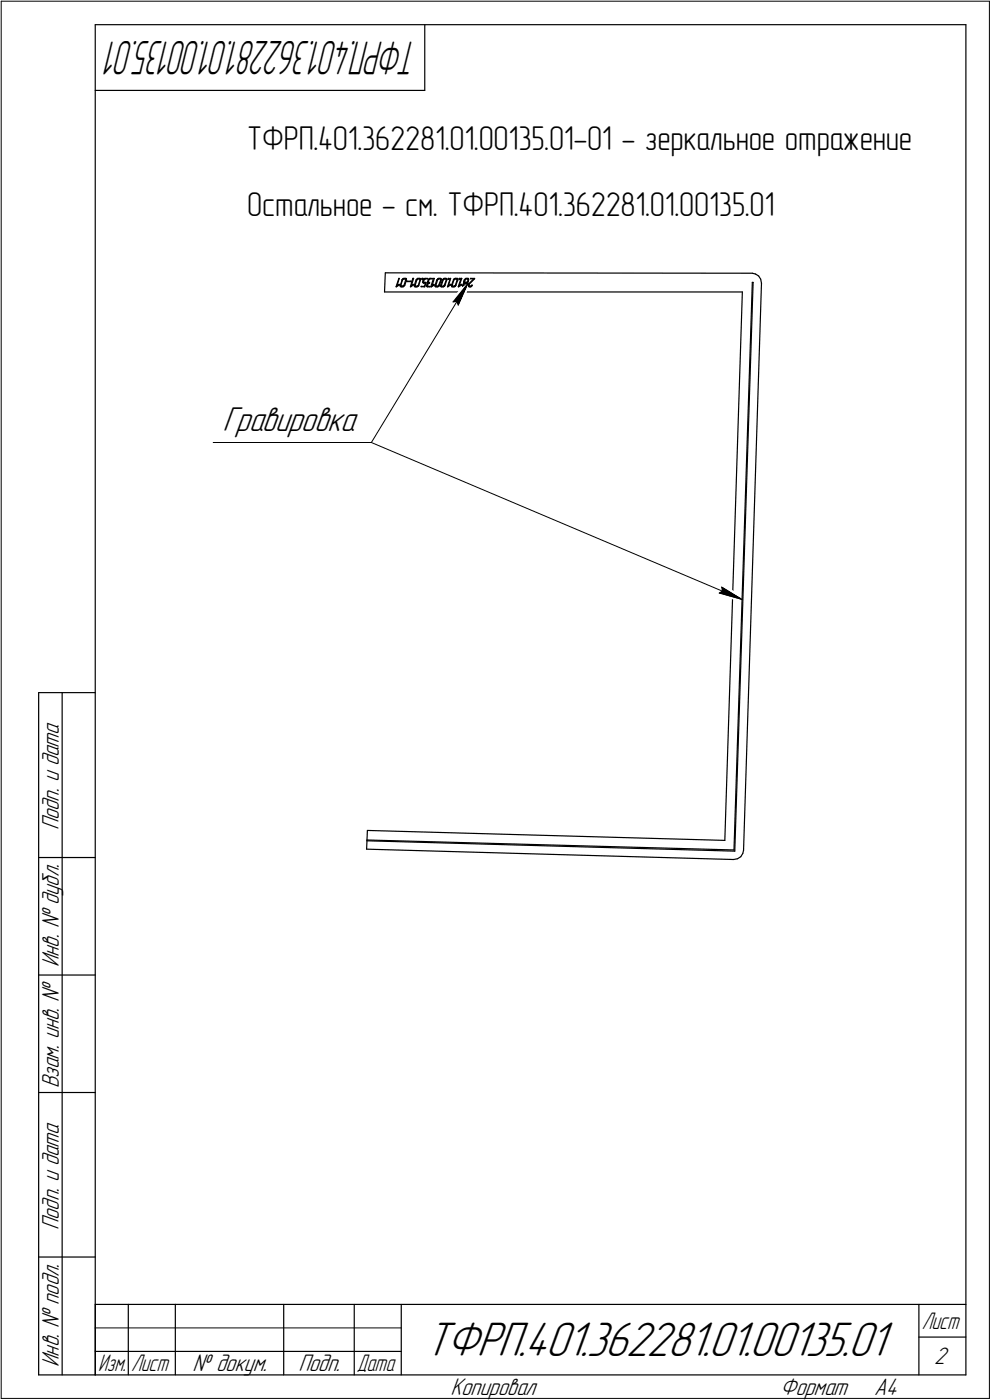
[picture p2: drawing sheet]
<svg xmlns="http://www.w3.org/2000/svg" width="211mm" height="298mm" viewBox="0 0 211 298" stroke-linecap="round" stroke-linejoin="round" font-family="sans-serif">
<g fill="none" stroke="#000" stroke-width=".25">
<path d="M20.2 5.2v287.1zM20.2 5.2h185zM20.2 19.2h70.1zM90.3 5.2v14zM205.2 5.2v287.1zM81.9 58l78 .1zM81.9 58l-.2 4.1zM84.8 59.2l-.6 1.8zM84.8 59.2h.1M84.8 59.2l-.5 1.6zM85.4 59.5l-.3 1.1zM85.4 59.5h.1"/>
<path d="M85.4 59.4h.1zM85.5 59.5l-.3 1.1zM85.5 59.5l.1-.1zM85.5 59.4l.1-.1zM85.6 59.4h.1zM85.6 59.3l.2-.1zM85.7 59.4l.1-.1zM85.8 59.3h.1M85.8 59.2h.1M85.9 59.3h.1M85.9 59.2h.1M86 59.3h.1"/>
<path d="M85.9 59.2h.2zM86.1 59.3h.1M86.1 59.2h.1M86.2 59.5l-.3 1.1zM86.2 59.3h.1M86.2 59.4h.1M86.2 59.2h.1M86.3 59.2l.1 .1zM86.4 59.3h.1M86.4 59.4h.1M86.4 59.5l-.4 1.1zM86.4 59.9h.1"/>
<path d="M86.4 59.8h.1M86.4 59.9h.9zM86.5 59.8h.8zM87.3 59.8h.1M87.3 59.9l.1-.1zM87.7 59.2l-.5 1.8zM87.7 59.2h.1M87.8 59.2h.1M87.9 59.2l-.5 1.6zM88.4 59.5l.1-.1zM88.4 59.5l-.3 1.1zM88.5 59.4h.1z"/>
<path d="M88.6 59.5l-.4 1.1zM88.6 59.4v-.1zM88.6 59.5h.1M88.6 59.4h.1M88.6 59.3l.1-.1zM88.6 59.4h.1zM88.7 59.2h.1M88.7 59.4l.1-.1zM88.8 59.2h.2zM88.8 59.3h.1M88.9 59.3h.2zM89.1 59.2h.1"/>
<path d="M89.1 59.3h.1M89.2 59.2h.1M89.2 59.3v.1zM89.2 59.5l-.3 1.1zM89.2 59.2l.1 .1zM89.2 59.4h.1M89.3 59.3l.1 .1zM89.3 59.5l-.3 1.1zM89.4 59.4h.1M89.4 59.4l-.1 .1zM89.7 59.4h.1M89.7 59.3h.1"/>
<path d="M89.7 59.2h.1M89.8 59.4h.1M89.8 60h.1M89.8 59.8v.1zM89.8 59.3h.1M89.8 59.2h.1M89.9 59.5l.1-.1zM89.9 59.5l-.1 .3zM89.9 59.2l-.1 .1zM90 59.4h.1zM90 59.8h.1M90 59.9h.1"/>
<path d="M90.1 59.4l.1-.1zM90.1 59.5l-.1 .3zM90.2 59.4h.1M90.1 59.4h.1M90.2 59.3l.1-.1zM90.3 59.2h.1M90.3 59.4h-.1zM90.3 59.3h.1M90.3 59.2h.2zM90.4 59.3h.1M90.4 59.3h.4zM90.5 59.2h.3z"/>
<path d="M90.8 59.3h.1M90.8 59.2h.1M90.8 60h.1M90.8 59.9h.1M90.8 59.9l.1-.1zM91 59.8h.1M91 59.9h.1M91 59.5l-.1 .3zM91 59.5h.1M91 59.4h.1zM91.1 59.5l.1-.1zM91.1 59.4l.1-.1z"/>
<path d="M91.1 59.5l-.1 .3zM91.2 59.3l.1-.1zM91.3 59.2h.1zM91.3 59.4h-.1zM91.4 59.3h.1M91.4 59.3l-.1 .1zM91.4 59.2h.1M91.4 59.3h.4zM91.5 59.2h.4zM91.9 59.3h.1M91.9 59.2h.1M92.1 59.2h.1"/>
<path d="M92.1 59.2l-.6 1.8zM92.2 59.2h.1M92.3 59.2l-.5 1.6zM92.8 59.5l.1-.1zM92.8 59.5l-.3 1.1zM92.9 59.4h.1zM93 59.4v-.1zM93 59.5h.1M93 59.4h.1M93 59.5l-.4 1.1zM93 59.3l.1-.1zM93 59.4h.1z"/>
<path d="M93.1 59.2h.1M93.1 59.4h.1M93.1 59.3h.1M93.2 59.2h.2zM93.2 59.3h.1M93.3 59.3h.2zM93.5 59.2h.1M93.5 59.3h.1M93.6 59.3v.1zM93.6 59.2h.1M93.6 59.5l-.4 1.1zM93.6 59.4h.1"/>
<path d="M93.6 59.2l.1 .1zM93.7 59.5l-.3 1.1zM93.7 59.3h.1M93.7 59.4h.1zM93.8 59.4l-.1 .1zM94 59.5l.1-.1zM94 59.5l-.4 1.1zM94.1 59.4h.1M94.1 59.4l.1-.1zM94.1 59.5l-.3 1.1zM94.1 59.5h.1M94.2 59.4h.1z"/>
<path d="M94.2 59.3l.1-.1zM94.3 59.4h.1M94.3 59.3h.1M94.3 59.2h.1M94.4 59.3h.1M94.4 59.2h.2zM94.5 59.3h.2zM94.7 59.2h.1M94.7 59.3h.1M94.7 59.3l.1 .1zM94.8 59.5l-.4 1.1zM94.8 59.4h.1"/>
<path d="M94.8 59.2l.1 .1zM94.9 59.3h.1M94.9 59.4h.1zM94.9 59.5l.1-.1zM94.9 59.5l-.3 1.1zM95.3 59.4h.1M95.2 59.4h.1M95.2 59.3h.1M95.2 59.2h.1M95.4 59.4h.1M95.3 59.2h.1M95.4 59.3h.1"/>
<path d="M95.4 59.2h.1M95.7 59.2h.1M95.7 59.2l-.6 1.8zM95.8 59.2l-.6 1.6zM96.4 59.5l-.5 1.1zM96.4 59.5h.1M96.4 59.4h.1M96.4 59.5l.1-.1zM96.4 59.5l-.3 1.1zM96.4 59.4l.1-.1zM96.5 59.4h.1zM96.5 59.3l.2-.1z"/>
<path d="M96.6 59.4l.1-.1zM96.7 59.3h.1M96.7 59.2h.1M96.8 59.3h.1M96.8 59.2h.1M96.9 59.2h.1zM96.9 59.3h.1M97 59.2h.1M97 59.3l.1 .1zM97.1 59.2h.1M97.1 59.4h.1M97.1 59.5l-.3 1.1z"/>
<path d="M97.2 59.2h.1M97.2 59.3l.1 .1zM97.3 59.4h.1M97.3 59.5l-.4 1.1zM97.5 59.3l.1-.1zM97.6 59.3h.1M97.7 59.4h.1M97.6 59.4h.1M97.6 59.2h.1M97.8 59.3h.1M97.7 59.3h.1M97.7 59.2h.1"/>
<path d="M97.8 59.2h.1M98 59.2l-.6 1.8zM98 59.2h.1M98.1 59.2l-.6 1.6zM98.6 60h.1M98.6 59.9h.1M98.6 59.5v.3zM98.6 59.5l.1-.1zM98.7 60h.1M98.7 59.9h.1M98.7 59.4h.1zM98.8 59.5h.1"/>
<path d="M98.8 59.4h.1M98.8 59.5l-.1 .3zM98.8 59.4l.1-.1zM98.9 59.4h.1M98.9 59.4l.1-.1zM98.9 59.3l.1-.1zM99 59.3h.1M99 59.2h.1M99.1 59.3h.1M99.1 59.2h.1M99.1 59.2h.2zM99.1 59.3h.2z"/>
<path d="M99.3 59.3h.1M99.3 59.9h.1M99.3 59.9l-.1 .1zM99.3 59.2h.1M99.4 59.9h.1M99.4 59.3h.1M99.4 59.4h.1zM99.4 59.8l-.1 .1zM99.4 59.2h.1M99.5 59.8h.1M99.5 59.9h-.1zM99.5 59.4h.1"/>
<path d="M99.5 59.5l-.1 .3zM99.5 59.2l.1 .1zM99.6 59.3h.1M99.6 59.4h.1M99.6 59.5l-.1 .3zM100 59.3h.1M100 59.3h.7zM100 59.2h.1M100.1 59.2h.7zM100.7 59.3l-1 1zM100.8 59.2h.1M159.9 58.1l.6 .2z"/>
<path d="M160.5 58.3l.7 .4zM161.2 58.7l.4 .7zM161.6 59.4l.2 .8zM81.7 62.1h76zM84.2 61h.1M84.2 61l.6-.4zM84.3 60.8l.5-.3zM84.8 60.6v-.1zM84.8 60.5h.1M85 60.8l.1 .1zM85 60.8h.1M85 60.7l.1-.1z"/>
<path d="M85.1 60.9l.1 .1zM85.3 60.8h.1M85.3 61h.1M85.2 60.8h.1M85.2 60.7h.1M85.3 60.9h.1M85.3 60.9h.2zM85.4 61h.2zM85.6 60.9h.1M85.7 60.8h.1M85.6 60.8h.1M85.7 61h.1"/>
<path d="M85.9 60.7h.1M85.8 60.7l-.1 .1zM85.8 60.9l-.1 .1zM85.9 60.6h.1M85.9 60.8l-.1 .1zM85.9 60.7v.1zM86 60.6l-.1 .1zM87.3 61h.1M87.3 61l.5-.4zM87.7 60.5h.1M87.7 60.5l-.3 .3zM87.8 60.5h.1"/>
<path d="M88.1 60.9v.1zM88.1 60.9h.1M88.1 60.8h.1M88.1 60.7h.1M88.2 61h.1M88.2 60.8l.1 .1zM88.3 61h.1M88.2 60.8h.1M88.2 60.7h.1M88.4 60.9h.1M88.3 61h.2zM88.6 61h.1"/>
<path d="M88.6 60.9h.1M88.6 61l.2-.1zM88.7 60.8h.1M88.6 60.8v.1zM88.8 60.7l-.1 .1zM88.9 60.8l-.1 .1zM88.9 60.6l-.1 .1zM89 60.6h.1M89 60.7l-.1 .1zM89.5 61h.1M89.5 60.9h.1M89.5 61h.7z"/>
<path d="M89.6 60.9h.6zM89.8 60l.1 .1zM89.9 60.1l.1 .1zM90.1 60.2h.1M90 60h.1M90.1 60h.1M90.1 60.2h.3zM90.3 61h.1M90.2 60h.3zM90.4 60.2l-.2 .7zM90.5 60.1l-.2 .9zM90.5 60h.1"/>
<path d="M90.7 60.9l.1 .1zM90.7 60.9h.1M90.7 60.8h.1M90.7 60.7h.1M90.8 61h.1M90.8 60.5l-.1 .1zM90.8 60.7h.1M90.8 60.4h.1M90.8 60.3h.1M90.9 61h.1M90.8 60.3l.1-.1zM90.8 60.5v.1z"/>
<path d="M90.8 60.8l.1 .1zM90.8 60.6v.1zM90.8 60l.1 .1zM90.9 60.2h.1M90.9 60.9h.1M90.9 60.4l-.1 .1zM90.9 60.1l.1 .1zM90.9 61h.3zM91 60h.1M91 60.9h.3zM91 60.3l-.1 .1zM91.2 60.2h.1"/>
<path d="M91.1 60.2l-.1 .1zM91.1 60h.1M91.3 61h.1M91.3 60h.1M91.3 60.2h.1M91.3 60.1h.1M91.3 60.9h.1M91.6 61h.1M91.7 61h.1M91.7 61l.5-.4zM92.1 60.5h.1M92.1 60.5l-.3 .3z"/>
<path d="M92.2 60.5h.1M92.5 60.9h.1M92.5 60.8h.1M92.5 60.7h.1M92.5 60.9v.1zM92.6 61h.1M92.6 60.7h.1M92.5 60.7l.1-.1zM92.6 60.8l.1 .1zM92.7 61h.1M92.6 60.8h.1M92.8 60.9h.1"/>
<path d="M92.7 61h.2zM93 61h.1M93 60.9h.1M93 61l.2-.1zM93.1 60.8h.1M93 60.8v.1zM93.2 60.6h.1M93.2 60.7l-.1 .1zM93.3 60.7h.1M93.3 60.8l-.1 .1zM93.4 60.6l-.1 .1zM93.6 60.9h.1"/>
<path d="M93.6 60.8h.1M93.6 60.7h.1M93.6 60.9l.1 .1zM93.8 60.7h.1M93.7 60.7l.1-.1zM93.8 61h.1M93.8 60.8l.1 .1zM93.8 60.8h.1M93.9 61h.1M94 60.9h.1M93.9 61h.2zM94.1 60.9h.1"/>
<path d="M94.1 61h.1M94.2 61h.1M94.3 60.8h.1M94.2 60.8l-.1 .1zM94.2 61l.2-.1zM94.4 60.6h.1M94.4 60.7l-.1 .1zM94.5 60.7h.1M94.5 60.8l-.1 .1zM94.6 60.6l-.1 .1zM95.2 61h.1M95.2 61l.5-.4z"/>
<path d="M95.2 60.8l.5-.3zM95.7 60.5h.1M95.8 60.5l-.1 .1zM95.8 60.5h.1M95.9 60.8l.1 .1zM95.9 60.8h.1M95.9 60.7h.1M96.1 61h.1M96 61h.1M96.2 60.8h.1M96.1 60.8h.1M96.1 60.7h.1"/>
<path d="M96.1 61h.2zM96.3 60.9h.1M96.2 60.9h.1M96.3 60.9h.1zM96.3 61h.1M96.4 61h.1M96.5 60.9h.1M96.4 61h.2zM96.6 60.8h.1M96.5 60.8h.1M96.8 60.7h.1M96.7 60.7l-.1 .1z"/>
<path d="M96.7 60.9l-.1 .1zM96.8 60.8l-.1 .1zM96.8 60.6h.1M96.9 60.6h.1M96.9 60.7l-.1 .1zM97.5 61h.1M97.5 61l.5-.4zM97.5 60.8l.5-.3zM98 60.5h.1M98.3 60.7h.1M98.3 60.8l.1 .1zM98.4 60.5v.1z"/>
<path d="M98.4 60.9l.1 .1zM98.4 60.5l.1-.1zM98.4 60.6l-.1 .1zM98.6 60.8h.1M98.6 61h.1M98.5 60.8h.1M98.5 60.7h.1M98.5 60.4h.1M98.5 60.3h.1M98.6 60.8v.1zM98.6 60.5h.1M98.6 60.4h.1"/>
<path d="M98.6 60.1h.1M98.6 60.5l-.1 .1zM98.6 60.3v-.1zM98.7 60.9h.1M98.6 60.4l.1-.1zM98.6 60.2h.1M98.7 61h.1M98.7 60.3h.1M98.7 60.2h.1M98.8 60h.1M98.9 60.8h.1M98.8 60.8l-.1 .1z"/>
<path d="M98.8 60.2h.1M98.9 60h.1M98.9 61h.1M98.9 60.2h.1M99 60.2l.1 .1zM99.1 60h.1M99 60.7l-.1 .1zM99 60.9l-.1 .1zM99.1 60.3h.1M99.1 60.4h.1M99.1 60.8l-.1 .1zM99.1 60.6l-.1 .1z"/>
<path d="M99.1 60.5v.1zM99.1 60.6h.1M99.1 60.7v.1zM99.2 60h.1M99.1 60.2l.1 .1zM99.2 60.5l-.1 .1zM99.2 60.3h.1M99.2 60.4h.1M99.2 60.1l-.1 .1zM99.4 60h.1M99.3 60l-.1 .1zM99.5 60.8l.1 .1z"/>
<path d="M99.5 60.6v.2zM99.5 60.6h.1M99.5 60.5h.1M99.6 60.6l.1 .1zM99.6 60.9l.1 .1zM99.6 60.5h.1M99.6 60.4l.1-.1zM99.7 60.5l-.1 .1zM99.7 60.7h.1M99.7 61h.1M99.7 60.8h.1M99.7 60.5v-.1z"/>
<path d="M99.7 60.5h.1M99.7 60.4l1.1-1.1zM99.8 61h.1M99.7 60.9h.1M99.9 61h.1M99.8 60.9h.1M100 61h.1M99.9 60.9h.1M100.1 61h.1M100 60.9l.1-.1zM100.1 60.8l.1-.1zM100.2 60.9l-.1 .1z"/>
<path d="M100.2 60.7v-.1zM100.2 60.6h.1M100.2 60.8v.1zM100.3 60.7h.1M100.3 60.7l-.1 .1zM157.7 62.1l-3.7 116.5zM159.9 60l-3.9 120.7zM159.9 60h.1zM160 60l-3.9 120.9zM161.8 60.2l-3.8 120.6zM8.2 147.2v145.1zM8.2 147.2h12z"/>
<path d="M13.2 147.2v145.1zM78 178.6l78 2.1zM78 178.7l78.1 2.2zM78 178.6v.1zM78 178.7l-.1 1.8zM78.1 176.5l75.9 2.1zM78.1 176.5l-.1 2.1zM8.2 182.3h12zM77.9 180.5l78 2.2zM155.9 182.7l.8-.2zM156.7 182.5l.7-.4zM157.8 181.4l-.4 .7z"/>
<path d="M158 180.8l-.2 .6zM8.2 207.3h12zM8.2 232.2h12zM8.2 267.2h12zM20.2 277.3h185zM20.2 277.3v15zM27.3 277.3v15zM37.3 277.3v15zM60.3 277.3v15zM75.3 277.3v15zM85.3 277.3v15zM195.2 277.3v15z"/>
<path d="M8.2 292.3h12zM20.2 292.3h185zM20.2 287.3h7.1zM27.3 287.3h10zM37.3 287.3h23zM60.3 287.3h15zM75.3 287.3h10zM195.2 284.2h10z"/>
</g>
<g fill="#fff" stroke="#fff" stroke-width=".21">
<path d="M52.5 26.2h141.3zM52.5 26.3h141.3zM52.5 26.4h141.3zM52.5 26.5h141.3zM52.5 26.6h141.3zM52.5 26.7h141.3zM52.5 26.8h141.3zM52.5 26.8h141.3zM52.5 26.9h141.3zM52.5 27h141.3zM52.5 27.1h141.3zM52.5 27.2h141.3zM52.5 27.3h141.3zM52.5 27.3h141.3zM52.5 27.4h141.3zM52.5 27.5h141.3zM52.5 27.6h141.3zM52.5 27.7h141.3zM52.5 27.8h141.3zM52.5 27.9h141.3zM52.5 27.9h141.3zM52.5 28h141.3zM52.5 28.1h141.3zM52.5 28.2h141.3zM52.5 28.3h141.3zM52.5 28.4h141.3zM52.5 28.4h141.3zM52.5 28.5h141.3zM52.5 28.6h141.3zM52.5 28.7h141.3zM52.5 28.8h141.3zM52.5 28.9h141.3zM52.5 29h141.3zM52.5 29h141.3zM52.5 29.1h141.3zM52.5 29.2h141.3zM52.5 29.3h141.3zM52.5 29.4h141.3zM52.5 29.5h141.3zM52.5 29.5h141.3zM52.5 29.6h141.3zM52.5 29.7h141.3zM52.5 29.8h141.3zM52.5 29.9h141.3zM52.5 30h141.3zM52.5 30.1h141.3zM52.5 30.1h141.3zM52.5 30.2h141.3zM52.5 30.3h141.3zM52.5 30.4h141.3zM52.5 30.5h141.3zM52.5 30.6h141.3zM52.5 30.6h141.3zM52.5 30.7h141.3zM52.5 30.8h141.3zM52.5 30.9h141.3zM52.5 31h141.3zM52.5 31.1h141.3zM52.5 31.2h141.3zM52.5 31.2h141.3zM52.5 31.3h141.3zM52.5 31.4h141.3zM52.5 31.5h141.3zM52.5 31.6h141.3zM52.5 31.7h141.3zM52.5 31.7h141.3zM52.5 31.8h141.3zM52.5 31.9h141.3zM52.5 32h141.3zM52.5 32.1h141.3zM52.5 32.2h141.3zM52.5 32.3h141.3zM52.5 32.3h141.3zM52.5 32.4h141.3zM52.5 32.5h141.3zM52.5 32.6h141.3zM52.5 32.7h141.3zM52.5 32.8h141.3zM52.5 32.9h141.3zM52.5 32.9h141.3zM52.5 33h141.3zM52.5 33.1h141.3zM52.5 33.2h141.3zM52.5 33.3h141.3zM52.5 33.4h141.3z"/>
<path d="M52.5 40.3h112zM52.5 40.4h112zM52.5 40.5h112zM52.5 40.6h112zM52.5 40.6h112zM52.5 40.7h112zM52.5 40.8h112zM52.5 40.9h112zM52.5 41h112zM52.5 41.1h112zM52.5 41.1h112zM52.5 41.2h112zM52.5 41.3h112zM52.5 41.4h112zM52.5 41.5h112zM52.5 41.6h112zM52.5 41.7h112zM52.5 41.7h112zM52.5 41.8h112zM52.5 41.9h112zM52.5 42h112zM52.5 42.1h112zM52.5 42.2h112zM52.5 42.2h112zM52.5 42.3h112zM52.5 42.4h112zM52.5 42.5h112zM52.5 42.6h112zM52.5 42.7h112zM52.5 42.8h112zM52.5 42.8h112zM52.5 42.9h112zM52.5 43h112zM52.5 43.1h112zM52.5 43.2h112zM52.5 43.3h112zM52.5 43.3h112zM52.5 43.4h112zM52.5 43.5h112zM52.5 43.6h112zM52.5 43.7h112zM52.5 43.8h112zM52.5 43.9h112zM52.5 43.9h112zM52.5 44h112zM52.5 44.1h112zM52.5 44.2h112zM52.5 44.3h112zM52.5 44.4h112zM52.5 44.4h112zM52.5 44.5h112zM52.5 44.6h112zM52.5 44.7h112zM52.5 44.8h112zM52.5 44.9h112zM52.5 45h112zM52.5 45h112zM52.5 45.1h112zM52.5 45.2h112zM52.5 45.3h112zM52.5 45.4h112zM52.5 45.5h112zM52.5 45.6h112zM52.5 45.6h112zM52.5 45.7h112zM52.5 45.8h112zM52.5 45.9h112zM52.5 46h112zM52.5 46.1h112zM52.5 46.1h112zM52.5 46.2h112zM52.5 46.3h112zM52.5 46.4h112zM52.5 46.5h112zM52.5 46.6h112zM52.5 46.7h112zM52.5 46.7h112zM52.5 46.8h112zM52.5 46.9h112zM52.5 47h112zM52.5 47.1h112zM52.5 47.2h112zM52.5 47.2h112zM52.5 47.3h112z"/>
<path d="M47.2 85.9h29.7zM47.2 86h29.7zM47.2 86.1h29.7zM47.2 86.2h29.7zM47.2 86.3h29.7zM47.2 86.4h29.7zM47.2 86.4h29.7zM47.2 86.5h29.7zM47.2 86.6h29.7zM47.2 86.7h29.7zM47.2 86.8h29.7zM47.2 86.9h29.7zM47.2 87h29.7zM47.2 87h29.7zM47.2 87.1h29.7zM47.2 87.2h29.7zM47.2 87.3h29.7zM47.2 87.4h29.7zM47.2 87.5h29.7zM47.2 87.5h29.7zM47.2 87.6h29.7zM47.2 87.7h29.7zM47.2 87.8h29.7zM47.2 87.9h29.7zM47.2 88h29.7zM47.2 88.1h29.7zM47.2 88.1h29.7zM47.2 88.2h29.7zM47.2 88.3h29.7zM47.2 88.4h29.7zM47.2 88.5h29.7zM47.2 88.6h29.7zM47.2 88.6h29.7zM47.2 88.7h29.7zM47.2 88.8h29.7zM47.2 88.9h29.7zM47.2 89h29.7zM47.2 89.1h29.7zM47.2 89.2h29.7zM47.2 89.2h29.7zM47.2 89.3h29.7zM47.2 89.4h29.7zM47.2 89.5h29.7zM47.2 89.6h29.7zM47.2 89.7h29.7zM47.2 89.7h29.7zM47.2 89.8h29.7zM47.2 89.9h29.7zM47.2 90h29.7zM47.2 90.1h29.7zM47.2 90.2h29.7zM47.2 90.3h29.7zM47.2 90.3h29.7zM47.2 90.4h29.7zM47.2 90.5h29.7zM47.2 90.6h29.7zM47.2 90.7h29.7zM47.2 90.8h29.7zM47.2 90.8h29.7zM47.2 90.9h29.7zM47.2 91h29.7zM47.2 91.1h29.7zM47.2 91.2h29.7zM47.2 91.3h29.7zM47.2 91.4h29.7zM47.2 91.4h29.7zM47.2 91.5h29.7zM47.2 91.6h29.7zM47.2 91.7h29.7zM47.2 91.8h29.7zM47.2 91.9h29.7zM47.2 91.9h29.7zM47.2 92h29.7zM47.2 92.1h29.7zM47.2 92.2h29.7zM47.2 92.3h29.7zM47.2 92.4h29.7zM47.2 92.5h29.7zM47.2 92.5h29.7zM47.2 92.6h29.7zM47.2 92.7h29.7zM47.2 92.8h29.7zM47.2 92.9h29.7zM47.2 93h29.7zM47.2 93h29.7z"/>
<path d="M99.2 60.5h.2zM99.1 60.5h.3zM99 60.6h.4zM98.9 60.7h.5zM98.7 60.8h.6zM98.6 60.9h.7zM98.5 61h.8zM98.4 61h.9zM98.3 61.1h1zM98.1 61.2h1.1zM98 61.3h1.2zM97.9 61.4h1.3zM97.9 61.5h1.3zM97.8 61.6h1.4zM97.7 61.6h1.5zM97.6 61.7h1.5zM97.5 61.8h1.6zM97.5 61.9h1.6zM97.5 62h1.6zM97.4 62.1h1.7zM97.3 62.1h1.8zM97.2 62.2h1.9zM97.2 62.3h1.9zM97.1 62.4h1.9zM97 62.5h2zM96.9 62.6h2zM96.9 62.7h2zM96.9 62.7h2zM96.8 62.8h2zM96.7 62.9h2.1zM96.6 63h2.1zM96.5 63.1h2.2zM96.5 63.2h2.2zM96.4 63.2h2.2zM96.4 63.3h2.2zM96.3 63.4h2.3zM96.2 63.5h2.4zM96.2 63.6h2.3zM96.1 63.7h2.4zM96 63.8h2.5zM95.9 63.8h2.5zM95.8 63.9h2.6zM95.8 64h2.5zM95.8 64.1h2.5zM95.7 64.2h2.6zM95.6 64.3h2.6zM95.5 64.3h2.7zM95.7 64.4h2.4zM95.8 64.5h2.3zM96 64.6h2zM96.1 64.7h1.9zM96.3 64.8h1.7zM96.4 64.9h1.6zM96.5 64.9h1.5zM96.7 65h1.2zM96.9 65.1h1zM96.9 65.2h1zM97.1 65.3h.7zM97.3 65.4h.5zM97.4 65.4h.3zM97.5 65.5h.2z"/>
<path d="M153.1 124.2h.1zM153.1 124.3h.3zM153 124.4h.6zM153 124.5h.7zM152.9 124.5h.9zM152.9 124.6h1.1zM152.8 124.7h1.4zM152.8 124.8h1.5zM152.7 124.9h1.7zM152.7 125h1.9zM152.7 125.1h2zM152.7 125.1h2.2zM152.6 125.2h2.4zM152.6 125.3h2.6zM152.6 125.4h2.7zM152.5 125.5h2.9zM152.5 125.6h3.1zM152.5 125.6h3.3zM152.4 125.7h3.5zM152.4 125.8h3.6zM152.4 125.9h3.8zM152.3 126h4zM152.3 126.1h4.1zM152.3 126.2h4.2zM152.2 126.2h4.3zM152.2 126.3h4.4zM152.1 126.4h4.6zM152.5 126.5h4.3zM152.8 126.6h4.1zM153.2 126.7h3.8zM153.5 126.7h3.6zM153.8 126.8h3.3zM154.1 126.9h3.1zM154.4 127h2.9zM154.8 127.1h2.6zM155.1 127.2h2.4zM155.4 127.3h2.2zM155.7 127.3h1.9z"/>
</g>
<g fill="none" stroke="#000" stroke-width=".21">
<path d="M.3 .3v297zM.3 .3h209.9zM210.2 .3v297zM96.3 64.2l.7-.1zM97 64.1l.4 .8zM99.4 60.3l-2 4.6zM99.4 60.3l-3.1 3.9zM99.4 60.3l-20.5 33.8zM45.3 94.1h33.6zM78.9 94.1l78.7 33.3zM152.8 126.1l4.8 1.3zM152.8 126.1l.7-.5z"/>
<path d="M153.3 124.8l.2 .8zM153.3 124.8l4.3 2.6zM.3 297.3h209.9zM20.2 282.3h65.1z"/>
</g>
<g fill="#000" stroke="#000" stroke-width=".21">
<path d="M98.9 61h.2zM98.8 61h.2zM98.7 61.1h.2zM98.7 61.2h.2zM98.6 61.3h.2zM98.6 61.4h.1zM98.5 61.5h.2zM98.4 61.6h.2zM98.4 61.6h.2zM98.3 61.7h.3zM98.2 61.8h.3zM98.1 61.9h.4zM98 62h.4zM98 62.1h.3zM98 62.1h.3zM97.9 62.2h.3zM97.8 62.3h.4zM97.7 62.4h.4zM97.7 62.5h.3zM97.6 62.6h.4zM97.5 62.7h.5zM97.5 62.7h.4zM97.4 62.8h.5zM97.4 62.9h.4zM97.3 63h.5zM97.2 63.1h.5zM97.1 63.2h.5zM97 63.2h.6zM97 63.3h.5zM96.9 63.4h.6zM96.9 63.5h.6zM96.8 63.6h.6zM96.7 63.7h.7zM96.7 63.8h.6zM96.6 63.8h.6zM96.5 63.9h.7zM96.4 64h.7zM96.4 64.1h.6z"/>
<path d="M98.9 61.1h.2zM98.9 61.2h.2zM98.8 61.3h.2zM98.7 61.4h.3zM98.7 61.5h.2zM98.6 61.6h.3zM98.6 61.6h.2zM98.6 61.7h.2zM98.5 61.8h.2zM98.5 61.9h.2zM98.4 62h.3zM98.3 62.1h.3zM98.3 62.1h.3zM98.2 62.2h.4zM98.2 62.3h.4zM98.1 62.4h.4zM98 62.5h.5zM98 62.6h.4zM98 62.7h.4zM97.9 62.7h.5zM97.9 62.8h.4zM97.8 62.9h.5zM97.8 63h.4zM97.7 63.1h.5zM97.6 63.2h.5zM97.6 63.2h.5zM97.5 63.3h.5zM97.5 63.4h.5zM97.5 63.5h.5zM97.4 63.6h.6zM97.4 63.7h.6zM97.3 63.8h.6zM97.2 63.8h.7zM97.2 63.9h.6zM97.1 64h.7zM97 64.1h.7zM97.1 64.2h.6zM97.1 64.3h.6zM97.2 64.3h.4zM97.2 64.4h.4zM97.3 64.5h.2zM97.3 64.6h.2z"/>
<path d="M153.4 125.7h.4zM153.2 125.8h.7zM153.2 125.9h.9zM153 126h1.3zM152.8 126.1h1.7zM153.2 126.2h1.5zM153.5 126.2h1.4zM153.8 126.3h1.3zM154.1 126.4h1.2zM154.3 126.5h1.2zM154.7 126.6h1zM154.9 126.7h1zM155.3 126.7h.8zM155.6 126.8h.7zM155.9 126.9h.6zM156.2 127h.5zM156.5 127.1h.4zM156.8 127.2h.3zM157.1 127.3h.2z"/>
<path d="M153.4 125h.3zM153.4 125.1h.4zM153.4 125.1h.5zM153.4 125.2h.7zM153.5 125.3h.7zM153.5 125.4h.8zM153.5 125.5h1zM153.5 125.6h1.1zM153.5 125.6h1.3zM153.8 125.7h1.1zM153.9 125.8h1.1zM154.1 125.9h1.1zM154.3 126h1.1zM154.5 126.1h.9zM154.7 126.2h.9zM154.9 126.2h.8zM155.1 126.3h.8zM155.3 126.4h.7zM155.5 126.5h.6zM155.7 126.6h.6zM155.9 126.7h.6zM156.1 126.7h.4zM156.3 126.8h.4zM156.5 126.9h.4zM156.7 127h.3zM156.9 127.1h.2zM157.1 127.2h.2z"/>
</g>
<text font-size="10.9" x="90.4" y="288.3">ТФРП.401.362281.01.00135.01</text>
<text font-size="10.6" x="88.8" y="8.7" transform="rotate(180 88.8 8.7)">ТФРП.401.362281.01.00135.01</text>
<text font-size="7.8" x="47.3" y="91.6">Гравировка</text>
<g font-size="7.3">
<text x="52.5" y="31.9">ТФРП.401.362281.01.00135.01-01 - зеркальное отражение</text>
<text x="52.5" y="45.9">Остальное - см. ТФРП.401.362281.01.00135.01</text>
</g>
<g font-size="5.4">
<text x="12.5" y="176.5" transform="rotate(-90 12.5 176.5)">Подп. и дата</text>
<text x="12.5" y="205.6" transform="rotate(-90 12.5 205.6)">Инв. № дубл.</text>
<text x="12.5" y="231.3" transform="rotate(-90 12.5 231.3)">Взам. инв. №</text>
<text x="12.5" y="261.5" transform="rotate(-90 12.5 261.5)">Подп. и дата</text>
<text x="12.5" y="290.6" transform="rotate(-90 12.5 290.6)">Инв. № подл.</text>
<text x="40.9" y="291.5">№ докум.</text>
<text x="63.4" y="291.5">Подп.</text>
<text x="198.5" y="290">2</text>
<text x="95.8" y="296.5">Копировал</text>
<text x="165.7" y="296.5">Формат</text>
<text x="185.8" y="296.5">A4</text>
</g>
<g font-size="5.3">
<text x="195.9" y="282.5">Лист</text>
<text x="20.9" y="291.5">Изм.</text>
<text x="27.9" y="291.5">Лист</text>
<text x="75.9" y="291.5">Дата</text>
</g>
</svg>
